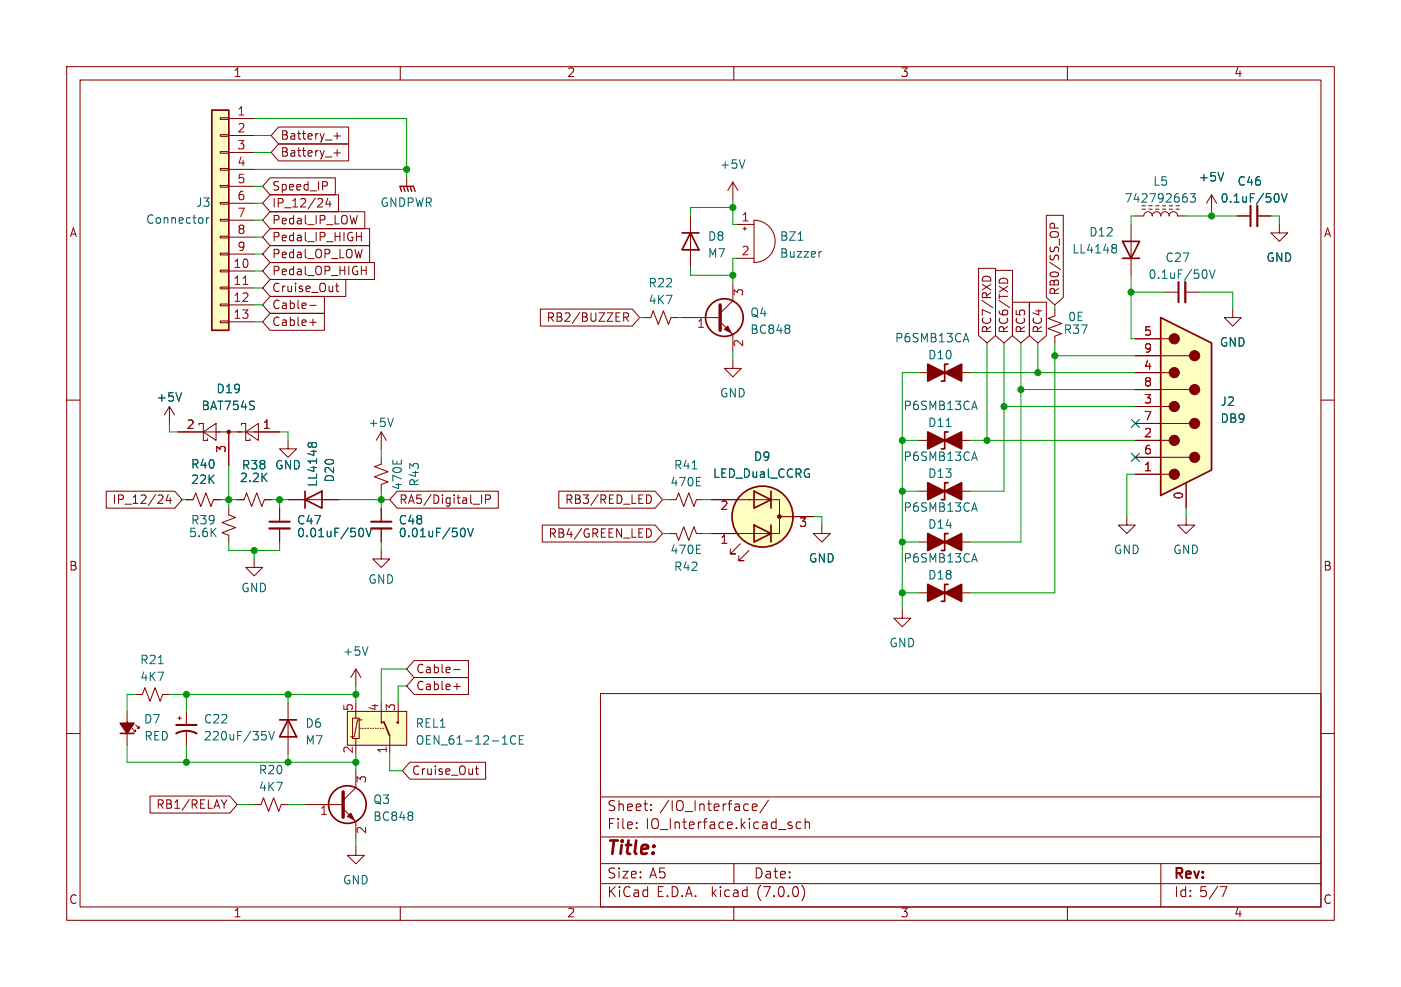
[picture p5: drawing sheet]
<svg xmlns="http://www.w3.org/2000/svg" width="210mm" height="148mm" viewBox="0 0 210 148" stroke-linecap="round" stroke-linejoin="round" font-family="sans-serif">
<g fill="none" stroke="#840000" stroke-width=".15">
<path d="M10 10h190v128h-190zM12 12h186v124h-186zM33 17.7h1.3v.2h-1.3zM34.3 17.8h3.8M60 10v2M110 10v2M160 10v2M33 38h1.3v.2h-1.3zM33 35.4h1.3v.3h-1.3zM33 32.9h1.3v.2h-1.3zM33 30.4h1.3v.2h-1.3zM33 27.8h1.3v.3h-1.3z"/>
<path d="M33 25.3h1.3v.2h-1.3zM33 22.7h1.3v.3h-1.3zM33 20.2h1.3v.2h-1.3zM34.3 20.3h3.8M34.3 22.9h3.8M34.3 25.4h3.8M34.3 27.9h3.8M34.3 30.5h3.8M34.3 33h3.8M34.3 35.6h3.8M34.3 38.1h3.8M61 26.7v1.2"/>
<path d="M103.5 32.4v7.6M109.9 27.3l-.8 1.3M109.9 27.3v2.5M109.9 27.3l.7 1.3M110.5 33.7h2.5M110.5 38.7h2.5M111.4 34.3h.5M111.6 34v.5M113 33a3.2 3.2 0 0 1 3.2 3.2 3.2 3.2 0 0 1-3.2 3.2zM169.5 33.7v7.6M170.2 32.4h1.2a.64 .64 0 0 1 .7-.6 .64 .64 0 0 1 .6 .6 .64 .64 0 0 1 .7-.6 .64 .64 0 0 1 .6 .6 .64 .64 0 0 1 .6-.6 .64 .64 0 0 1 .7 .6 .64 .64 0 0 1 .6-.6 .64 .64 0 0 1 .6 .6h1.3M171.2 31.4h.5"/>
<path d="M172.2 31.4h.5M173.2 31.4h.5M174.2 31.4h.6M175.3 31.4h.5M176.3 31.4h.5M181.6 29.2l-.8 1.3M181.6 29.2v2.6M181.6 29.2l.8 1.3M185.4 32.4h2.1M188.5 32.4h2M191.8 33.7v1.2h1.2l-1.2 1.3-1.3-1.3h1.3M10 60h2"/>
<path d="M33 48.1h1.3v.3h-1.3zM33 45.6h1.3v.2h-1.3zM33 43.1h1.3v.2h-1.3zM33 40.5h1.3v.3h-1.3zM34.3 40.6h3.8M34.3 43.2h3.8M34.3 45.7h3.8M34.3 48.3h3.8M96.5 47.6h1l.4-1 .8 2 .7-2 .8 2 .4-1h1M102.2 47.6h5.7M107.9 48.3l2 1.9v2.5M109.9 54v1.2h1.2l-1.2 1.3-1.3-1.3h1.3"/>
<path d="M109.9 42.5v2.6l-2 1.9M137.8 55.9h7.6M158.1 46.4v1l-1 .4 2 .7-2 .8 2 .7-1 .4v1M174.6 43.8h2.1M177.7 43.8h2M184.8 46.4v1.2h1.3l-1.3 1.3-1.3-1.3h1.3M198 60h2M25.4 61l-.8 1.2M25.4 61v2.5M25.4 61l.8 1.2M26.7 64.8h15.2M27.9 74.9h1.1l.3-1 .8 2 .8-2 .7 2 .4-1h1"/>
<path d="M29.8 63.8v-.3h.7v2.5h.6v-.2M30.5 64.8l1.9-1.3v2.5zM34.3 76.2v1l1 .4-2 .8 2 .7-2 .8 1 .4v1M34.3 64.8v5.1M35.6 74.9h1l.4-1 .7 2 .8-2 .7 2 .4-1h1M36.2 63.8v-.3h.6v2.5h.7v-.2M36.8 64.8l1.9-1.3v2.5zM41.9 76.2v2M41.9 79.2v2.1M43.2 66v1.3h-1.3l1.3 1.3 1.2-1.3h-1.2M43.2 74.9h7.6M57.1 68.6v1l-1 .4 2.1 .7-2.1 .8 2.1 .8-1.1 .3v1.1"/>
<path d="M57.1 64.8v2.5M57.1 76.2v2M57.1 79.2v2.1M57.1 64.8l-.7 1.2M57.1 64.8l.8 1.2M100.3 74.9h1l.4-1 .8 2 .8-2 .7 2 .4-1h1M106.7 74.9h5.7M112.3 74.9h4.5v5.1h-4.5M116.8 77.5h5.1M123.2 78.7v1.3h1.3l-1.3 1.3-1.3-1.3h1.3M137.8 66h7.6M168.9 77.5v1.2h1.3l-1.3 1.3-1.3-1.3h1.3"/>
<path d="M177.8 77.5v1.2h1.3l-1.3 1.3-1.3-1.3h1.3M38.1 83.8v1.3h-1.3l1.3 1.3 1.3-1.3h-1.3M57.1 82.6v1.2h-1.2l1.2 1.3 1.3-1.3h-1.3M100.3 80h1l.4 1 .8-2 .8 2 .7-2 .4 1h1M106.7 80h5.7M111 81.5l-1.5 1.6h.7h-.7v-.8M112.3 82.6l-1.6 1.5h.8h-.8v-.8M10 110h2M19 106.7v5.1M19.8 109.2l.5 .5v-.2v.2h-.2M20.3 108.7l.5 .5v-.2v.2h-.2M20.3 104.1h1l.4-1 .8 2.1 .7-2.1 .8 2.1 .4-1.1h1"/>
<path d="M26.7 107.7h.5M26.9 107.4v.6M27.9 106.7v2M27.9 109.7v2.1M43.2 105.4v7.6M52.1 106.7h8.9v5.1h-8.9zM52.8 107.7h1v3h-1zM53.3 115.6v2.5l-1.9 1.9M53.3 100.3v2.6M53.3 106.7v1M53.3 110.7v1.1M53.3 100.3l-.7 1.3"/>
<path d="M53.3 100.3l.8 1.3M54 109.2h.1M54.1 108h.1M54.1 108h-.5l-.5 2.5h-.5M54.4 109.2h.1M54.7 109.2h.2M55.1 109.2h.1M55.5 109.2h.1M55.9 109.2h.1M56.3 109.2h.1M56.6 109.2h.2M57 109.2h.1"/>
<path d="M57.1 106.7v1.5M57.4 109.2h.1M58.4 110.5v2.5M59.4 108.3l.3-.1v.3zM59.7 106.7v1.5M90 104h108v32h-108zM90 119.5h108M115.2 120l-1.3 1.9M198 110h2M38.1 120.7h1l.4-1.1 .8 2.1 .7-2.1 .8 2.1 .4-1h1M45.7 120.7h5.7M51.4 121.3l1.9 1.9v2.5"/>
<path d="M53.3 127v1.3h1.3l-1.3 1.2-1.2-1.2h1.2M60 136v2M90 132.5h108M90 129.5h108M90 125.5h108M95.4 124.1v.2M95.4 123.3v.2M97.6 121.4v.2M97.6 120.6v.2M110 136v2M110 129.5v3M112.8 121.1l.7-.2-.1-.3h-.4l-.2 .2v.7h.6"/>
<path d="M118.7 123.8v.4M120 123.3h-.4l-.3 .2v.5l.2 .2h.5M120.2 132.7a1.72 1.72 0 0 1 0 2.3M120.7 123.4a.37 .37 0 0 1 .6 .1v.8M120.7 122.8v1.5M160 136v2M174 129.5v6.5M182.9 133h1l-.6 1.5"/>
</g>
<g fill="#ffffc2" stroke="#ffffc2" stroke-width=".15">
<path d="M31.7 16.5h2.6v33h-2.6z"/>
<path d="M52.1 106.7h8.9v5.1h-8.9z"/>
<path d="M52.8 107.7h1v3h-1z"/>
<circle cx="114.3" cy="77.5" r="4.6"/>
</g>
<g fill="none" stroke="#840000" stroke-width=".25">
<path d="M31.7 16.5h2.6v33h-2.6zM102.2 34.9h2.6M103.5 34.9l1.3 2.6h-2.6zM168.3 36.2h2.5l-1.3 2.5zM168.3 38.7h2.5M142.1 54.6h-.5v2.6h-.5M45.7 74.9l2.6-1.2v2.5zM45.7 73.7v2.5M113 73.7l2.6 1.2-2.6 1.3zM113 78.7l2.6 1.3-2.6 1.3zM115.6 73.7v2.5M115.6 78.7v2.6"/>
<path d="M142.1 64.8h-.5v2.5h-.5M18 110h2.1M41.9 108h2.5M43.2 108l1.2 2.5h-2.5zM57.5 108.2l.9 2.2"/>
<circle cx="108.6" cy="47.6" r="2.82"/>
<circle cx="114.3" cy="77.5" r="4.6"/>
<circle cx="52.1" cy="120.6" r="2.82"/>
</g>
<path d="M36.4 42.6h.8" fill="none" stroke="#a90000" stroke-width=".15"/>
<g fill="none" stroke="#006464" stroke-width=".15">
<path d="M31 32.6v.9M31.3 32.6l-.2 .1-.1 .2M111.7 24l-.5 1.2M123.1 37.7l-.2 .1M166.9 36.7h.2l.3 .2-.3 .3M166.9 37.2h.2M167.1 37.2l.3 .2v.3l-.3 .2h-.2M177.9 29.6l.1 .2-.1 .5M178.4 29h.8l-.4 .5 .3 .1v.6l-.2 .1h-.3l-.2-.1M183.4 25.9l-.4 1.2M191.6 29.2l.1 .3-.1 .7M192.1 29l.4 1.3 .4-1.3"/>
<path d="M27.2 58.9l-.4 1.3M118.3 48.8v.4M118.3 49.4v.5M144.8 50l.4 1.3M180.8 40.6l.1 .4-.1 .6M181.3 40.5l.4 1.2 .4-1.2M46.7 66.6l-.3-.2-.2 .2v.2M46.7 66.6l.3-.2h.2l.3 .2v.2M46.7 66.6v.2M54.1 79.2a.68 .68 0 0 1 .4 .6 .68 .68 0 0 1-.4 .7M54.9 79.2l.4 1.3 .4-1.3M59 62.7l-.5 1.3"/>
<path d="M69.3 79.2a.68 .68 0 0 1 .5 .6 .68 .68 0 0 1-.5 .7M70.1 79.2l.4 1.3 .4-1.3M146.1 60.2l.4 1.2M55.2 97l-.5 1.3M39.3 109.7h.6M39.7 110.2l.2 .2v.3l-.2 .3M40.3 109.7l.4 1.3 .4-1.3M77.3 110.4a.51 .51 0 0 0-.6 0 .51 .51 0 0 0-.2 .6 .48 .48 0 0 0 .3 .5 .48 .48 0 0 0 .5 0M77.8 110.9h.5M78.4 110.3h-.6v1.3h.6M61.8 121.9v.3M61.8 122.4v.5"/>
</g>
<path d="M188.5 30.9v3M177.7 42.3v3M40.4 79.2h3M55.6 79.2h3.1" fill="none" stroke="#840000" stroke-width=".33"/>
<path d="M187.5 30.9v3M176.7 42.3v3M40.4 78.2h3M55.6 78.2h3.1M26.4 110a3.2 3.2 0 0 1 3.1 0M26.4 108.7h3.1" fill="none" stroke="#840000" stroke-width=".3"/>
<g fill="#840000" stroke="#840000" stroke-width=".15">
<path d="M109.1 48.9l.5 1-1-.5z"/>
<path d="M52.1 122.4l.5-.5 .5 1z"/>
<path d="M57.1 108.2l.3 .1-.3 .2z"/>
<circle cx="34.3" cy="64.8" r=".25"/>
<circle cx="116.8" cy="77.5" r=".28"/>
</g>
<path d="M107.9 45.7v3.8M51.4 118.7v3.9" fill="none" stroke="#840000" stroke-width=".51"/>
<path d="M60.2 28.7l-.3-.8h2.1l.2 .8M60.5 27.9l.2 .8M61 27.9l.2 .8M61.5 27.9l.2 .8" fill="none" stroke="#840000" stroke-width=".2"/>
<g fill="#840000" stroke="#840000" stroke-width=".25">
<path d="M18 108.5h2.1l-1.1 1.5z"/>
<path d="M139.1 64.8l2.5 1.2-2.5 1.3z"/>
<path d="M141.6 66l2.5-1.2v2.5z"/>
<path d="M139.1 54.6l2.5 1.3-2.5 1.3z"/>
<path d="M141.6 55.9l2.5-1.3v2.6z"/>
</g>
<path d="M174 47.6l7.6 3.8v19.1l-7.6 3.8z" fill="#ffffc2"/>
<g fill="#840000" stroke="#840000" stroke-width=".15">
<circle cx="176" cy="71.1" r=".76"/>
<circle cx="176" cy="66" r=".76"/>
<circle cx="176" cy="61" r=".76"/>
<circle cx="176" cy="55.9" r=".76"/>
<circle cx="176" cy="50.8" r=".76"/>
<circle cx="179.1" cy="68.6" r=".76"/>
<circle cx="179.1" cy="63.5" r=".76"/>
<circle cx="179.1" cy="58.4" r=".76"/>
<circle cx="179.1" cy="53.3" r=".76"/>
</g>
<g fill="none" stroke="#840000" stroke-width=".15">
<path d="M41.8 19h10.5v2.6h-10.5l-1.2-1.3zM50.5 19.9v1M40.5 31.7h14.2v2.6h-14.2l-1.1-1.3zM40.5 34.3h14.9v2.5h-14.9l-1.1-1.2zM40.5 29.2h10.2v2.6h-10.2l-1.1-1.3zM40.5 26.7h9.8v2.5h-9.8l-1.1-1.3zM40.5 36.8h14.9v2.6h-14.9l-1.1-1.3zM40.5 39.4h15.6v2.5h-15.6l-1.1-1.3zM41.8 21.6h10.5v2.5h-10.5l-1.2-1.2zM49.1 29.7l-.3 .9h.8M49.4 30.2v.8M50.1 20.4h.9"/>
<path d="M50.1 22.9h.9M50.5 22.4v1M53.4 35.5h.8M54.2 34.8v1.3M54.9 39.9v1.3M156.8 32.3h2.6v12.3l-1.3 1.1-1.3-1.1zM157.4 34.2v-.5l.2-.2 .4 .1 .1 .6M185.4 32.4h2.1M188.5 32.4h2M40.5 47h8.1v2.5h-8.1l-1.1-1.2zM40.5 41.9h11.3v2.6h-11.3l-1.1-1.3zM40.5 44.4h8.1v2.6h-8.1l-1.1-1.3z"/>
<path d="M46.4 48.3h1M46.4 45.8h1M50.3 42.9h.5M50.5 42.5v1.1l.3 .1M54.2 40.5h.7M81 46.4h13.8l1.1 1.2-1.1 1.3h-13.8zM93.5 47.6l.6-.1 .1-.2v-.3l-.2-.1h-.5v1.3M93.8 47.6l.4 .6M146.7 40.2h2.5v10.1l-1.2 1.1-1.3-1.1zM147.2 41.8a.68 .68 0 0 1 .7-.4 .68 .68 0 0 1 .6 .4M149.2 40.5h2.6v9.8l-1.3 1.1-1.3-1.1zM149.8 42l.5-.3 .5 .1 .2 .2"/>
<path d="M151.8 45.3h2.5v5l-1.3 1.1-1.2-1.1zM154.3 45.3h2.5v5l-1.2 1.1-1.3-1.1zM170.2 58.4h8.1M170.2 55.9h5.1M170.2 53.3h8.1M170.2 50.8h5.1M15.9 73.7h10.3l1.1 1.2-1.1 1.3h-10.3zM23.6 75.5h.8M24.4 74.3v.5M25.2 74.2l-.3 .9h.8M25.5 74.6v.9M26.7 64.8h3.8"/>
<path d="M27.9 74.9h1.1M32 74.9h1M34.3 64.8v5.1M35.6 74.9h1M38.1 64.8h3.8M39.6 74.9h1M41.9 76.2v2M41.9 79.2v2.1M43.2 74.9h2.5M48.3 74.9h2.5M57.1 76.2v2M57.1 79.2v2.1"/>
<path d="M59.5 73.7h15.2v2.5h-15.2l-1.1-1.3zM72.2 74.2v1.3M72.8 74.9l.6-.1 .1-.2v-.3l-.2-.1h-.5v1.3M81.3 78.7h16.9l1.1 1.3-1.1 1.3h-16.9zM83.8 73.7h14.4l1.1 1.2-1.1 1.3h-14.4zM96.9 74.2a.64 .64 0 0 1 .7 .7 .64 .64 0 0 1-.7 .6M97.2 79.3a.68 .68 0 0 1 .4 .6 .68 .68 0 0 1-.4 .7M106.7 74.9h3.8M118.9 77.5h3M137.8 73.7h7.6M170.2 71.1h5.1M170.2 68.6h8.1"/>
<path d="M170.2 66h5.1M170.2 63.5h8.1M170.2 61h5.1M177.8 72.4v3.8M62.1 99.1h8.1v2.5h-8.1l-1.1-1.3zM106.7 80h3.8M135.3 91.4v1.3h1.2l-1.2 1.3-1.3-1.3h1.3M137.8 88.9h7.6M137.8 81.3h7.6M22.5 119.4h11.9l1.2 1.3-1.2 1.2h-11.9zM34 119.9l-.4 .7M61.4 114.3h11.4v2.5h-11.4l-1.1-1.2z"/>
<path d="M62.1 101.6h8.1v2.5h-8.1l-1.1-1.2zM68 102.9h1M68 100.4h1M71.2 115.3h.5M71.4 114.9v1l.3 .2"/>
</g>
<path d="M174 47.6l7.6 3.8v19.1l-7.6 3.8zM142.1 72.4h-.5v2.5h-.5M142.1 87.6h-.5v2.6h-.5M142.1 80h-.5v2.6h-.5" fill="none" stroke="#840000" stroke-width=".25"/>
<g fill="#840000" stroke="#840000" stroke-width=".25">
<path d="M139.1 87.6l2.5 1.3-2.5 1.3z"/>
<path d="M141.6 88.9l2.5-1.3v2.6z"/>
<path d="M139.1 80l2.5 1.3-2.5 1.3z"/>
<path d="M141.6 81.3l2.5-1.3v2.6z"/>
<path d="M139.1 72.4l2.5 1.3-2.5 1.2z"/>
<path d="M141.6 73.7l2.5-1.3v2.5z"/>
</g>
<g fill="none" stroke="#006464" stroke-width=".15">
<path d="M183.4 25.9l-.4 1.2M191.6 29.2l.1 .3-.1 .7M192.1 29l.4 1.3 .4-1.3M27.2 58.9l-.4 1.3M46.7 66.6l-.3-.2-.2 .2v.2M46.7 66.6l.3-.2h.2l.3 .2v.2M46.7 66.6v.2M54.1 79.2a.68 .68 0 0 1 .4 .6 .68 .68 0 0 1-.4 .7M54.9 79.2l.4 1.3 .4-1.3M69.3 79.2a.68 .68 0 0 1 .5 .6 .68 .68 0 0 1-.5 .7M70.1 79.2l.4 1.3 .4-1.3M146.1 75.4l.4 1.3"/>
<path d="M146.1 67.8l.4 1.2M146.1 83l.4 1.3"/>
</g>
<g fill="none" stroke="#009600" stroke-width=".15">
<path d="M38.1 17.8h22.9v8.9M38.1 25.4h22.9M38.1 20.3h2.5M38.1 22.9h2.5M38.1 38.1h1.3M38.1 35.6h1.3M38.1 33h1.3M38.1 30.5h1.3M38.1 27.9h1.3M109.9 31.1h-6.4v1.3M109.9 29.8v3.9h.6M110.5 38.7h-.6v3.8"/>
<path d="M170.2 32.4h-.7v1.3M177.8 32.4h7.6M181.6 31.8v.6M190.5 32.4h1.3v1.3M38.1 48.3h1.3M38.1 40.6h1.3M38.1 43.2h1.3M38.1 45.7h1.3M95.9 47.6h.6M101.6 47.6h.6M103.5 40v1.3h6.4M109.9 52.7v1.3"/>
<path d="M137.8 55.9h-2.5v35.5M145.4 55.9h24.8M148 51.4v14.6M150.5 51.4v22.3h-5.1M153 58.4h17.2M153 51.4v29.9h-7.6M155.6 51.4v4.5M158.1 53.3h12.1M158.1 45.7v.7M158.1 51.4v37.5h-12.7M169.5 41.3v9.5h.7M169.5 43.8h5.1"/>
<path d="M179.7 43.8h5.1v2.6M25.4 63.5v1.3h1.3M27.3 74.9h.6M33 74.9h2.6M34.3 69.9v6.3M40.6 74.9h2.6M41.9 64.8h1.3v1.2M41.9 74.9v1.3M50.8 74.9h7.6M57.1 67.3v1.3M57.1 73.7v2.5M99.3 74.9h1"/>
<path d="M105.4 74.9h1.3M121.9 77.5h1.3v1.2M135.3 66h2.5M135.3 73.7h2.5M145.4 66h24.8M150.5 61h19.7M170.2 71.1h-1.3v6.4M177.8 76.2v1.3M34.3 81.3v1.3h7.6v-1.3M38.1 82.6v1.2M57.1 81.3v1.3M99.3 80h1"/>
<path d="M105.4 80h1.3M135.3 88.9h2.5M135.3 81.3h2.5M19 111.8v2.5h34.3M20.3 104.1h-1.3v2.6M25.4 104.1h27.9M27.9 104.1v2.6M27.9 111.8v2.5M43.2 104.1v1.3M43.2 113v1.3M53.3 102.9v2.5M53.3 113v2.6"/>
<path d="M58.4 113v2.6h1.9M61 100.3h-3.9v5.1M61 102.9h-1.3v2.5M35.6 120.7h2.5M43.2 120.7h2.5M53.3 125.7v1.3"/>
</g>
<path d="M169.6 68l1.2 1.2M169.6 62.9l1.2 1.2M170.8 68l-1.2 1.2M170.8 62.9l-1.2 1.2" fill="none" stroke="#000084" stroke-width=".15"/>
<g fill="#009600" stroke="#009600" stroke-width=".15">
<circle cx="43.2" cy="114.3" r=".46"/>
<circle cx="27.9" cy="104.1" r=".46"/>
<circle cx="27.9" cy="114.3" r=".46"/>
<circle cx="53.3" cy="114.3" r=".46"/>
<circle cx="43.2" cy="104.1" r=".46"/>
<circle cx="53.3" cy="104.1" r=".46"/>
<circle cx="57.1" cy="74.9" r=".46"/>
<circle cx="38.1" cy="82.6" r=".46"/>
<circle cx="34.3" cy="74.9" r=".46"/>
<circle cx="41.9" cy="74.9" r=".46"/>
<circle cx="61" cy="25.4" r=".46"/>
<circle cx="155.6" cy="55.9" r=".46"/>
<circle cx="153" cy="58.4" r=".46"/>
<circle cx="158.1" cy="53.3" r=".46"/>
<circle cx="150.5" cy="61" r=".46"/>
<circle cx="135.3" cy="66" r=".46"/>
<circle cx="135.3" cy="73.7" r=".46"/>
<circle cx="135.3" cy="88.9" r=".46"/>
<circle cx="135.3" cy="81.3" r=".46"/>
<circle cx="148" cy="66" r=".46"/>
<circle cx="109.9" cy="41.3" r=".46"/>
<circle cx="109.9" cy="31.1" r=".46"/>
<circle cx="181.6" cy="32.4" r=".46"/>
<circle cx="169.5" cy="43.8" r=".46"/>
</g>
<text font-size="2.8" fill="#840000" x="91" y="128.8">Title:</text>
<g font-size="2.1" fill="#840000">
<text x="91" y="124.6">File:</text>
<text x="91" y="121.9">Sheet:</text>
<text x="96.8" y="124.6">IO_Interface.kicad_sch</text>
<text x="98.9" y="121.9">/IO_Interface/</text>
<text x="91" y="134.8">KiCad</text>
<text x="91" y="132">Size:</text>
<text x="97.3" y="132">A5</text>
<text x="98.4" y="134.8">E.D.A.</text>
<text x="106.7" y="134.8">kicad</text>
<text x="113" y="132">Date:</text>
<text x="113.6" y="134.8">(7.0.0)</text>
<text x="176" y="132.2">Rev:</text>
<text x="176" y="134.8">Id: 5/7</text>
</g>
<g font-size="1.8" fill="#840000">
<text x="35" y="11.8">1</text>
<text x="85" y="11.8">2</text>
<text x="135" y="11.8">3</text>
<text x="185" y="11.8">4</text>
<text x="42.1" y="21.2">Battery_+</text>
<text x="42.1" y="23.8">Battery_+</text>
<text x="40.8" y="28.9">Speed_IP</text>
<text x="10.4" y="35.8">A</text>
<text x="40.8" y="33.9">Pedal_IP_LOW</text>
<text x="40.8" y="31.4">IP_12/24</text>
<text x="198.4" y="35.8">A</text>
<text x="40.8" y="36.5">Pedal_IP_HIGH</text>
<text x="40.8" y="39">Pedal_OP_LOW</text>
<text x="40.8" y="41.6">Pedal_OP_HIGH</text>
<text x="40.8" y="44.1">Cruise_Out</text>
<text x="40.8" y="46.6">Cable-</text>
<text x="159" y="44.3" transform="rotate(-90 159 44.3)">RB0/SS_OP</text>
<text x="40.8" y="49.2">Cable+</text>
<text x="81.8" y="48.5">RB2/BUZZER</text>
<text x="148.9" y="50" transform="rotate(-90 148.9 50)">RC7/RXD</text>
<text x="151.4" y="50" transform="rotate(-90 151.4 50)">RC6/TXD</text>
<text x="154" y="50" transform="rotate(-90 154 50)">RC5</text>
<text x="156.5" y="50" transform="rotate(-90 156.5 50)">RC4</text>
<text x="16.7" y="75.8">IP_12/24</text>
<text x="59.8" y="75.8">RA5/Digital_IP</text>
<text x="84.6" y="75.8">RB3/RED_LED</text>
<text x="82.1" y="80.9">RB4/GREEN_LED</text>
<text x="10.3" y="85.8">B</text>
<text x="198.3" y="85.8">B</text>
<text x="62.4" y="101.2">Cable-</text>
<text x="62.4" y="103.8">Cable+</text>
<text x="61.8" y="116.5">Cruise_Out</text>
<text x="23.3" y="121.6">RB1/RELAY</text>
<text x="10.3" y="135.8">C</text>
<text x="35" y="137.8">1</text>
<text x="85" y="137.8">2</text>
<text x="135" y="137.8">3</text>
<text x="185" y="137.8">4</text>
<text x="198.3" y="135.8">C</text>
</g>
<g font-size="1.8" fill="#a90000">
<text x="35.5" y="17.5">1</text>
<text x="35.5" y="20.1">2</text>
<text x="35.5" y="22.6">3</text>
<text x="35.5" y="25.1">4</text>
<text x="35.5" y="27.7">5</text>
<text x="35.5" y="30.2">6</text>
<text x="35.5" y="32.8">7</text>
<text x="35.5" y="35.3">8</text>
<text x="111.1" y="33.4">1</text>
<text x="34.9" y="40.4">10</text>
<text x="35.5" y="37.8">9</text>
<text x="111.1" y="38.5">2</text>
<text x="34.9" y="42.9">11</text>
<text x="34.9" y="45.5">12</text>
<text x="111.8" y="44.5" transform="rotate(-90 111.8 44.5)">3</text>
<text x="34.9" y="48">13</text>
<text x="104.4" y="49.5">1</text>
<text x="111.8" y="52.1" transform="rotate(-90 111.8 52.1)">2</text>
<text x="171.4" y="50.5">5</text>
<text x="171.4" y="53.1">9</text>
<text x="171.4" y="55.6">4</text>
<text x="171.4" y="58.2">8</text>
<text x="27.9" y="64.5">2</text>
<text x="39.3" y="64.5">1</text>
<text x="171.4" y="65.8">2</text>
<text x="171.4" y="60.7">3</text>
<text x="171.4" y="63.2">7</text>
<text x="34" y="68" transform="rotate(-90 34 68)">3</text>
<text x="171.4" y="70.9">1</text>
<text x="171.4" y="68.3">6</text>
<text x="107.9" y="76.8">2</text>
<text x="177.5" y="75" transform="rotate(-90 177.5 75)">0</text>
<text x="107.9" y="81.9">1</text>
<text x="119.7" y="79.4">3</text>
<text x="53.1" y="106.7" transform="rotate(-90 53.1 106.7)">5</text>
<text x="56.9" y="106.7" transform="rotate(-90 56.9 106.7)">4</text>
<text x="59.4" y="106.7" transform="rotate(-90 59.4 106.7)">3</text>
<text x="53.1" y="113.1" transform="rotate(-90 53.1 113.1)">2</text>
<text x="58.2" y="113.1" transform="rotate(-90 58.2 113.1)">1</text>
<text x="55.2" y="117.5" transform="rotate(-90 55.2 117.5)">3</text>
<text x="47.9" y="122.6">1</text>
<text x="55.2" y="125.1" transform="rotate(-90 55.2 125.1)">2</text>
</g>
<g font-size="1.8" fill="#006464">
<text x="107.9" y="25.6">+5V</text>
<text x="172.8" y="28.1">L5</text>
<text x="179.6" y="27.5">+5V</text>
<text x="185.4" y="28.1">C46</text>
<text x="21.8" y="33.8">Connector</text>
<text x="29.3" y="31.3">J3</text>
<text x="57" y="31.3">GNDPWR</text>
<text x="163.2" y="35.8">D12</text>
<text x="168.5" y="30.7">742792663</text>
<text x="182.9" y="30.7">0.1uF/50V</text>
<text x="106.1" y="36.4">D8</text>
<text x="106.1" y="38.9">M7</text>
<text x="116.8" y="36.4">BZ1</text>
<text x="116.8" y="38.9">Buzzer</text>
<text x="160.7" y="38.3">LL4148</text>
<text x="174.6" y="39.6">C27</text>
<text x="189.8" y="39.6">GND</text>
<text x="97.2" y="43.4">R22</text>
<text x="97.2" y="45.9">4K7</text>
<text x="112.4" y="47.8">Q4</text>
<text x="172.1" y="42.1">0.1uF/50V</text>
<text x="112.4" y="50.4">BC848</text>
<text x="134.1" y="51.6">P6SMB13CA</text>
<text x="159.4" y="50.4">R37</text>
<text x="160" y="48.5">0E</text>
<text x="182.8" y="52.3">GND</text>
<text x="32.4" y="59.2">D19</text>
<text x="107.9" y="59.9">GND</text>
<text x="139.1" y="54.2">D10</text>
<text x="23.4" y="60.5">+5V</text>
<text x="30.1" y="61.8">BAT754S</text>
<text x="55.2" y="64.3">+5V</text>
<text x="135.4" y="61.8">P6SMB13CA</text>
<text x="139.1" y="64.3">D11</text>
<text x="182.9" y="61.2">J2</text>
<text x="182.9" y="63.7">DB9</text>
<text x="28.6" y="70.5">R40</text>
<text x="36.2" y="70.7">R38</text>
<text x="41.2" y="70.7">GND</text>
<text x="101" y="70.7">R41</text>
<text x="106.8" y="71.9">LED_Dual_CCRG</text>
<text x="112.9" y="69.4">D9</text>
<text x="135.4" y="69.4">P6SMB13CA</text>
<text x="139.1" y="71.9">D13</text>
<text x="28.6" y="72.9">22K</text>
<text x="35.9" y="72.6">2.2K</text>
<text x="47.8" y="73.1" transform="rotate(-90 47.8 73.1)">LL4148</text>
<text x="50.4" y="72.4" transform="rotate(-90 50.4 72.4)">D20</text>
<text x="60.5" y="73.6" transform="rotate(-90 60.5 73.6)">470E</text>
<text x="63.1" y="73" transform="rotate(-90 63.1 73)">R43</text>
<text x="100.4" y="73.2">470E</text>
<text x="135.4" y="77">P6SMB13CA</text>
<text x="28.3" y="80.8">5.6K</text>
<text x="28.6" y="78.9">R39</text>
<text x="44.5" y="78.9">C47</text>
<text x="44.5" y="80.8">0.01uF/50V</text>
<text x="59.7" y="78.9">C48</text>
<text x="59.7" y="80.8">0.01uF/50V</text>
<text x="100.4" y="83.4">470E</text>
<text x="139.1" y="79.6">D14</text>
<text x="166.9" y="83.4">GND</text>
<text x="175.8" y="83.4">GND</text>
<text x="36.1" y="89.1">GND</text>
<text x="55.2" y="87.8">GND</text>
<text x="101" y="85.9">R42</text>
<text x="121.2" y="84.6">GND</text>
<text x="135.4" y="84.6">P6SMB13CA</text>
<text x="139.1" y="87.2">D18</text>
<text x="21" y="99.9">R21</text>
<text x="51.3" y="98.6">+5V</text>
<text x="133.3" y="97.3">GND</text>
<text x="21" y="102.4">4K7</text>
<text x="21.5" y="108.8">D7</text>
<text x="21.6" y="111.3">RED</text>
<text x="30.5" y="108.8">C22</text>
<text x="30.5" y="111.3">220uF/35V</text>
<text x="45.7" y="109.4">D6</text>
<text x="45.7" y="112">M7</text>
<text x="62.2" y="109.4">REL1</text>
<text x="62.2" y="112">OEN_61-12-1CE</text>
<text x="38.7" y="116.4">R20</text>
<text x="38.7" y="118.9">4K7</text>
<text x="55.9" y="120.8">Q3</text>
<text x="55.9" y="123.4">BC848</text>
<text x="51.3" y="132.9">GND</text>
</g>
</svg>
